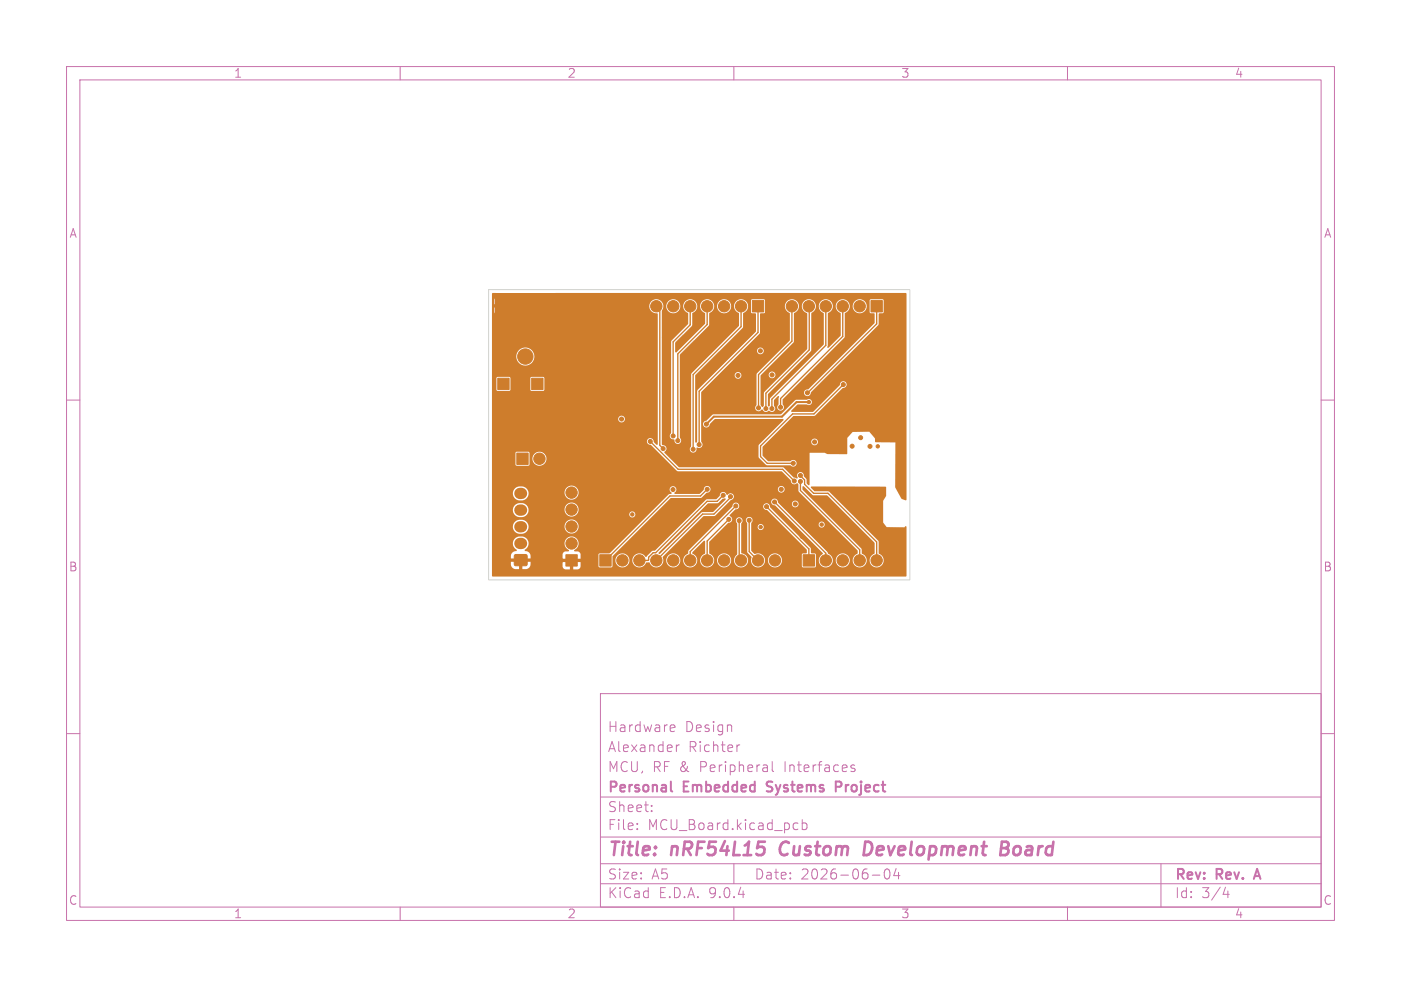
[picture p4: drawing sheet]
<svg xmlns="http://www.w3.org/2000/svg" width="210mm" height="148mm" viewBox="0 0 210 148" stroke-linecap="round" stroke-linejoin="round" font-family="sans-serif">
<g fill="none" stroke="#c872ab" stroke-width=".15">
<path d="M10 10h190v128h-190zM12 12h186v124h-186zM60 10v2M110 10v2M160 10v2M10 60h2M198 60h2M10 110h2M90 104h108v32h-108zM90 119.5h108M100.7 108.7l.4 .1 .1 .3-.7 .1M101.1 109.6l-.4 .1"/>
<path d="M101.4 111.7v1M101.8 111.7l-.3 .1-.1 .2M110.9 111.7l-.3 .1-.1 .2M115.8 114.2v1.3l.2 .2M127.6 115.1l.5 .2 .1 .2-.2 .2-.5-.1M127.6 114.8h.5M198 110h2M60 136v2M90 132.5h108M90 129.5h108M90 125.5h108M95.5 124.3v.1"/>
<path d="M95.5 123.5v.1M97.7 121.6v.1M97.7 120.8v.1M110 136v2M110 129.5v3M119.2 123.4l.4 .1M119.6 124.3l-.4 .1M120.3 123.5l.4-.1 .3 .3v.4l-.2 .2h-.5M120.3 122.9v1.5M130.8 131.2h1.1M132.7 130.5a1.02 1.02 0 0 0 .2 1.3h.1a.91 .91 0 0 0 .3-1.3M134.3 130.2l-.3 1.1h.9"/>
<path d="M134.7 130.8v1M160 136v2M174 129.5v6.5M183.7 133l-.4 1.1h1M184.1 133.6v1"/>
</g>
<path d="M100.6 117.2v1.3l.2 .2M114.9 118.6l.2 .1M115 117.3v.5M126 117.3l-.7-.1v1.5M126 117.9l-.7 .1M188.1 131.4h.7M188.4 130.3l-.5 1.5" fill="none" stroke="#c872ab" stroke-width=".3"/>
<path d="M117.2 126.5a1.27 1.27 0 0 0 0 1.6M130.5 126.3l-.8-.1-.2 2h.4l.5-.3M150.1 127.2h.6M150.2 126.2h.7a.49 .49 0 0 1 .3 .6 .49 .49 0 0 1-.5 .4l.3 .1a.58 .58 0 0 1-.3 .9h-.8z" fill="none" stroke="#c872ab" stroke-width=".4"/>
<g fill="#ce7d2c" stroke="#ce7d2c" stroke-width=".15">
<path d="M120.4 83.2h1.7v1.7h-1.7z"/>
<path d="M79.7 45h1.7v1.7h-1.7z"/>
<path d="M77.5 67.9h1.7v1.7h-1.7z"/>
<path d="M112.8 45.1h1.7v1.7h-1.7z"/>
<path d="M130.6 45.1h1.7v1.7h-1.7z"/>
<path d="M77.7 48.9h2.1v2.1h-2.1z"/>
<path d="M89.9 83.2h1.7v1.7h-1.7z"/>
<path d="M84.8 83.2h1.7v1.7h-1.7z"/>
<path d="M74.6 56.7h1.7v1.7h-1.7z"/>
<path d="M74.6 45h1.7v1.7h-1.7z"/>
<path d="M79.7 56.7h1.7v1.7h-1.7z"/>
<path d="M77.2 83.2h1.8v1.6h-1.8z"/>
<circle cx="123.8" cy="84" r=".85"/>
<circle cx="126.3" cy="84" r=".85"/>
<circle cx="128.9" cy="84" r=".85"/>
<circle cx="131.4" cy="84" r=".85"/>
<circle cx="80.9" cy="68.8" r=".85"/>
<circle cx="111.1" cy="45.9" r=".85"/>
<circle cx="108.5" cy="45.9" r=".85"/>
<circle cx="106" cy="45.9" r=".85"/>
<circle cx="103.5" cy="45.9" r=".85"/>
<circle cx="100.9" cy="45.9" r=".85"/>
<circle cx="98.4" cy="45.9" r=".85"/>
<circle cx="128.9" cy="45.9" r=".85"/>
<circle cx="126.3" cy="45.9" r=".85"/>
<circle cx="123.8" cy="45.9" r=".85"/>
<circle cx="121.2" cy="45.9" r=".85"/>
<circle cx="118.7" cy="45.9" r=".85"/>
<circle cx="78.7" cy="53.5" r="1.15"/>
<circle cx="93.3" cy="84" r=".85"/>
<circle cx="95.8" cy="84" r=".85"/>
<circle cx="98.4" cy="84" r=".85"/>
<circle cx="100.9" cy="84" r=".85"/>
<circle cx="103.5" cy="84" r=".85"/>
<circle cx="106" cy="84" r=".85"/>
<circle cx="108.5" cy="84" r=".85"/>
<circle cx="111.1" cy="84" r=".85"/>
<circle cx="113.6" cy="84" r=".85"/>
<circle cx="116.2" cy="84" r=".85"/>
<circle cx="85.7" cy="81.5" r=".85"/>
<circle cx="85.7" cy="79" r=".85"/>
<circle cx="85.7" cy="76.4" r=".85"/>
<circle cx="85.7" cy="73.9" r=".85"/>
<circle cx="122.9" cy="63.3" r=".3"/>
<circle cx="119.8" cy="65.4" r=".3"/>
<circle cx="129" cy="65.6" r=".3"/>
<circle cx="101.9" cy="48.7" r=".3"/>
<circle cx="104.6" cy="51.4" r=".3"/>
<circle cx="124.7" cy="80" r=".3"/>
<circle cx="110.1" cy="78.9" r=".3"/>
<circle cx="119.8" cy="77.4" r=".3"/>
<circle cx="105" cy="78.8" r=".3"/>
<circle cx="106.7" cy="76.3" r=".3"/>
<circle cx="129" cy="64.1" r=".25"/>
<circle cx="125.8" cy="52.1" r=".3"/>
<circle cx="102.4" cy="51" r=".3"/>
<circle cx="116.5" cy="65.5" r=".3"/>
<circle cx="131.6" cy="66.9" r=".25"/>
<circle cx="120.3" cy="80.5" r=".3"/>
<circle cx="116" cy="79" r=".3"/>
<circle cx="122.5" cy="48.3" r=".3"/>
<circle cx="126.1" cy="66.9" r=".25"/>
<circle cx="121" cy="61.3" r=".3"/>
<circle cx="80.2" cy="84" r=".3"/>
<circle cx="127.7" cy="66.9" r=".3"/>
<circle cx="130.1" cy="48.3" r=".3"/>
<circle cx="116.2" cy="48.3" r=".3"/>
<circle cx="102.6" cy="75.1" r=".3"/>
<circle cx="106.9" cy="51.7" r=".3"/>
<circle cx="120" cy="48.3" r=".3"/>
<circle cx="126.5" cy="77.5" r=".3"/>
<circle cx="110.2" cy="51.6" r=".3"/>
<circle cx="99.6" cy="50.6" r=".3"/>
<circle cx="117.9" cy="65.4" r=".3"/>
<circle cx="125" cy="48.3" r=".3"/>
<circle cx="130.4" cy="66.9" r=".3"/>
<circle cx="84.1" cy="84" r=".3"/>
<circle cx="112.3" cy="60.4" r=".3"/>
<circle cx="121.2" cy="60.3" r=".25"/>
<circle cx="123.2" cy="78.7" r=".25"/>
<circle cx="105.9" cy="63.6" r=".3"/>
<circle cx="93.2" cy="62.8" r=".3"/>
<circle cx="114" cy="79" r=".25"/>
<circle cx="122.1" cy="66.3" r=".3"/>
<circle cx="115.7" cy="56.2" r=".3"/>
<circle cx="114" cy="52.6" r=".3"/>
<circle cx="110.6" cy="56.3" r=".3"/>
<circle cx="119.1" cy="72.1" r=".3"/>
<circle cx="97.5" cy="66.2" r=".3"/>
<circle cx="118.9" cy="69.5" r=".3"/>
<circle cx="126.4" cy="57.7" r=".3"/>
<circle cx="94.8" cy="77.1" r=".25"/>
<circle cx="114.9" cy="76" r=".3"/>
<circle cx="100.9" cy="73.4" r=".3"/>
<circle cx="116.1" cy="75.3" r=".3"/>
<circle cx="110.8" cy="78.1" r=".3"/>
<circle cx="106" cy="73.4" r=".3"/>
<circle cx="110.3" cy="75.9" r=".3"/>
<circle cx="109.2" cy="77.9" r=".3"/>
<circle cx="117" cy="61.1" r=".3"/>
<circle cx="114.8" cy="61.3" r=".3"/>
<circle cx="104.8" cy="66.7" r=".3"/>
<circle cx="119.2" cy="75.6" r=".3"/>
<circle cx="121" cy="58.9" r=".3"/>
<circle cx="103.9" cy="67.4" r=".3"/>
<circle cx="112.3" cy="78" r=".3"/>
<circle cx="101.6" cy="66.1" r=".3"/>
<circle cx="117.1" cy="73.4" r=".3"/>
<circle cx="109.5" cy="74.5" r=".3"/>
<circle cx="113.7" cy="61.2" r=".3"/>
<circle cx="115.7" cy="61.3" r=".3"/>
<circle cx="120" cy="72.2" r=".3"/>
<circle cx="120" cy="71.3" r=".3"/>
<circle cx="108.4" cy="74.3" r=".3"/>
<circle cx="99.4" cy="67.3" r=".3"/>
<circle cx="100.9" cy="65.4" r=".3"/>
</g>
<path d="M77.9 79h.3M77.9 76.5h.3M77.9 74h.3M77.9 81.5h.3" fill="none" stroke="#ce7d2c" stroke-width="1.7"/>
<path d="M121.2 60.3h-1.8l-2.2 2.2h-10.2l-1.1 1.1" fill="none" stroke="#ce7d2c" stroke-width=".3"/>
<g fill="none" stroke="#ce7d2c" stroke-width=".2">
<path d="M98.4 45.9l.5 .5v20.4l.5 .5M103.5 45.9v2.8l-2.6 2.6v14.1M106 45.9v2.8l-4.4 4.4v13M111.1 45.9v3.1l-7.2 7.2v11.2M113.6 45.9v3.9l-8.8 8.9v8M118.7 45.9v5.3l-5 5v5M121.3 45.9v6.6l-6.5 6.5v2.3M123.8 45.9v5.9l-8.1 8.1v1.4M126.3 45.9v4.5l-9.3 9.4v1.3M126.4 57.7l-4.4 4.4h-3.2l-4.8 4.8v1.6l1 1h3.9M131.4 45.9v2.7l-10.4 10.3M97.5 66.2l4.2 4.2h15.6l1.8 1.7"/>
<path d="M106 73.4l-1 1h-4.6l-9.6 9.6M108.4 74.3l-.9 .9h-1.5l-7.7 7.7h-.4l-.7 .7-.1 .4h-1.3M109.2 77.9l-3.2 3.2v2.9M109.5 74.5v.1l-2.5 2.5h-1.7l-6.9 6.9M110.3 75.9l-6.8 6.8v1.3M110.8 78.1v5.7l.3 .2M112.3 78v4.7l1.3 1.3M114.9 76l6.3 6.3v1.7M116.1 75.3l7.7 7.7v1M120 71.3l.6 .7v.6l1.4 1.4h2.1l7.3 7.3v2.7M120 72.2v1.3l8.9 8.9v1.6"/>
</g>
<g fill="#ce7d2c">
<path d="M74.3 43.9h9v8h-9z"/>
<path d="M106.1 75.5h1.4l.8-.7 .4-.1 .1 .1-1.9 2h-1.8l-6.2 6.2h-.2v-.1z"/>
<path d="M73.8 44l.5-.1v.7l-.2 .4v.6h.2v.5h-.2v.7l.2 .3v4.8h9v-8h52.5l.1 31.1h-.2l-.6-.2-.9-1.7v-6.8h-3v-.6l-.9-1-2.5 .1-.8 .9-.1 2.4h-2.9l-.4-.2h-2.2l-.1 4.9-.4-.3v-.6l-.4-.5a.52 .52 0 0 0-.7-.6 .52 .52 0 0 0-.2 .9l-.2 .1-.4-.2-1.7-1.5h-15.5l-2.2-2.3 .3-.5h3.5v.1a.54 .54 0 0 0 .7 .4 .54 .54 0 0 0 .3-.7 .57 .57 0 0 0 .8-.1 .57 .57 0 0 0-.1-.8v-2.7h.3a.52 .52 0 0 0 .5 .6 .52 .52 0 0 0 .5-.5l.8-.8h10.2v.2l-3.6 3.7-.1 1.8 1.3 1.3h3.4a.53 .53 0 0 0 .8 .1 .53 .53 0 0 0 0-.8 .53 .53 0 0 0-.8 .1h-3.3l-.8-.9v-1.3l.8-.8h6.5v.1a.5 .5 0 0 0 .8 .4 .5 .5 0 0 0 0-.9 .5 .5 0 0 0-.8 .4h-6.5l3.8-3.8 3.3-.1 4.2-4.1a.51 .51 0 0 0 .5-.6 .51 .51 0 0 0-.6-.4 .51 .51 0 0 0-.4 .6l-4 4-3.3-.1v-.1l1-1h1.3a.47 .47 0 0 0 .7 0 .47 .47 0 0 0 0-.6 .47 .47 0 0 0-.7-.1l-1.6 .1-2.3 2.1h-10l-1.1 1a.61 .61 0 0 0-.5 .4h-.3v-2.4h8.1v.1a.56 .56 0 0 0 .5 .5 .56 .56 0 0 0 .5-.3l.1 .1a.6 .6 0 0 0 1 .1 .53 .53 0 0 0 .8 0 .53 .53 0 0 0-.1-.8v-.8l.6-.6 .2 .1-.1 1.2a.52 .52 0 0 0 0 .7 .52 .52 0 0 0 .8 0 .52 .52 0 0 0-.2-.8v-.7l1.1-1.1h2.1v.2a.52 .52 0 0 0 .6 .4 .52 .52 0 0 0 .5-.6l10-10 .1-1.8h.6l.1-.1v-1.9l-.1-.1h-1.9v1.9l.1 .2h.6v1.5l-9.9 9.9-.5 .1-.2 .3h-2.1l8.2-8.2 .1-3.7a1.04 1.04 0 0 0 .7-1.1h.4v.2a1.06 1.06 0 0 0 1.6 .8 1.06 1.06 0 0 0 0-1.8 1.06 1.06 0 0 0-1.6 .8h-.4l-.1-.2a1.06 1.06 0 0 0-1.7-.4 1.06 1.06 0 0 0 .4 1.8v3.3l-1.9 1.9-.1-.1 .1-.3v-4.8a1.07 1.07 0 0 0 .6-1.7 1.07 1.07 0 0 0-1.8 0 1.07 1.07 0 0 0 .6 1.7v4.7l-8 8-.1 1.1-.2 .2-.1-.2v-1.7l6.5-6.5v-5.7a1.07 1.07 0 0 0 .5-1.7 1.07 1.07 0 0 0-1.8 .2 1.07 1.07 0 0 0 .7 1.6v5.4l-6.4 6.4-.1 2-.3 .2-.2-.3v-4.4l.1-.1h1.1v.1a.5 .5 0 0 0 .8 .3 .5 .5 0 0 0 0-.8 .5 .5 0 0 0-.8 .4h-1.1l4.9-4.9 .1-4.4a1.07 1.07 0 0 0 .4-1.7 1.07 1.07 0 0 0-1.7 .1 1.07 1.07 0 0 0 .6 1.7v4.1l-5 5v4.6l-.2 .4h-8.1v-2.3l2.6-2.6h2.4a.5 .5 0 0 0 .7 .6 .5 .5 0 0 0 .2-.8 .5 .5 0 0 0-.8 .1l-.1 .1h-2.4l3.6-3.6h2.2a.5 .5 0 0 0 .6 .5 .5 .5 0 0 0 .3-.8 .5 .5 0 0 0-.9 .1v.2h-2.2l2.6-2.6v-2.9l.1-.1h.6l.1-.2v-1.7l-.2-.2h-1.7l-.2 .1v1.9l.1 .1h.6v.1v2.6l-8.8 8.9v7.6l-.2 .2-.1-.1v-10l7.1-7.1 .1-2.2a1.07 1.07 0 0 0 .6-1.7 1.07 1.07 0 0 0-1.8 0 1.07 1.07 0 0 0 .6 1.7v1.9l-7.2 7.2v10.9l-.2 .3h-3.5v-.1a.66 .66 0 0 0-.6-.5l-.1-.1v-1.3h1.2l.2 .5 .5 .1a.53 .53 0 0 0 .7 .6 .53 .53 0 0 0 .1-.9v-12.4l4.3-4.3 .1-1.9a1.14 1.14 0 0 0 .8-1.2h.4v.2a1.06 1.06 0 0 0 1.6 .8 1.06 1.06 0 0 0 0-1.8 1.06 1.06 0 0 0-1.6 .8h-.4l-.1-.2a1.06 1.06 0 0 0-1.8-.4 1.06 1.06 0 0 0 .5 1.8v1.6l-4.4 4.3-.1-.1v-1.4l2.5-2.6 .1-1.9a1.07 1.07 0 0 0 .4-1.7 1.07 1.07 0 0 0-1.7 .1 1.07 1.07 0 0 0 .6 1.7v1.6l-2.5 2.6v13.7l-.2 .4h-1.2v-18.7l.2-.8h.5v.2a1.06 1.06 0 0 0 1.6 .8 1.06 1.06 0 0 0 0-1.8 1.06 1.06 0 0 0-1.6 .8h-.5v-.2a1.06 1.06 0 0 0-1.3-.7 1.06 1.06 0 0 0-.8 1.3 1.06 1.06 0 0 0 1.2 .8l.1 19.7h-.2l-.4-.5a.52 .52 0 0 0-.6-.5 .52 .52 0 0 0-.4 .6 .52 .52 0 0 0 .6 .4l4 4h15.5l1.5 1.4a.62 .62 0 0 0 .9 .4l.2 .1v1.1l8.8 8.8v.6a1.06 1.06 0 0 0-.4 1.6 1.06 1.06 0 0 0 1.7-.1 1.06 1.06 0 0 0-.6-1.6l-.1-.7-8.8-8.8v-.5l.2-.1 1.3 1.4h2.2l7.1 7.1v1.6a1.06 1.06 0 0 0-.6 1.6 1.06 1.06 0 0 0 1.8 .1 1.06 1.06 0 0 0-.6-1.7l-.1-1.9-7.3-7.4h-2.2l-.5-.5v-.3l11.2 .1v1.3l-.4 .8v3.3l.5 .6 2.7 .1 .1-.2 .2 .1v7.4l-62 .1-.2-.2v-3h2.9v.4h1.1v.5h-1.1v.5l.1 .4 .5 .2h.6v-.9h.5v.9h.5a.83 .83 0 0 0 .7-1.1h-1v-.5h1v-.6h4.8v.7h.9v.5h-.9v.7l.2 .2 .2 .2h.7v-.9h.5v.9h.7l.4-.3v-.8h-.9v-.5h.9v-.6h2.7v1.7l.2 .2h1.8l.1-.2v-1h.4v.2a1.06 1.06 0 0 0 1.2 1 1.06 1.06 0 0 0 .9-1.2h.5v.2a1.07 1.07 0 0 0 .9 1 1.07 1.07 0 0 0 1.2-.7h.5a1.06 1.06 0 0 0 1.2 .7 1.06 1.06 0 0 0 .8-1.2h.5v.2a1.06 1.06 0 0 0 1.1 1 1.06 1.06 0 0 0 1-1.2h.4v.2a1.07 1.07 0 0 0 1.8 .7 1.07 1.07 0 0 0-.4-1.8v-.2l1.8-1.7 .1 .1v1.8a1.06 1.06 0 0 0-.7 1.3 1.06 1.06 0 0 0 1.2 .8 1.06 1.06 0 0 0 .9-1.2h.4v.2a1.06 1.06 0 0 0 1.1 1 1.06 1.06 0 0 0 1-1.2h.4v.2a1.06 1.06 0 0 0 1.2 1 1.06 1.06 0 0 0 1-1.1 1.06 1.06 0 0 0-1.1-1v-4.5l.2-.2v-.4h.5l.2 .6v4.3l.7 .7a1.06 1.06 0 0 0 .7 1.6 1.06 1.06 0 0 0 1.3-1.2h.4v.2a1.06 1.06 0 0 0 1.6 .8 1.06 1.06 0 0 0 0-1.8 1.06 1.06 0 0 0-1.6 .8h-.4l-.1-.2a1.18 1.18 0 0 0-1.5-.7l-.5-.4v-3.6h1v.1a.45 .45 0 0 0 .7 .3 .45 .45 0 0 0 0-.7 .45 .45 0 0 0-.7 .3h-1v-.5a.52 .52 0 0 0 0-.9 .52 .52 0 0 0-.8 .3h-.5a.52 .52 0 0 0-.8-.2 .52 .52 0 0 0 0 .8v4.6l-.3 .4-.2 .4h-.4v-.2a1.06 1.06 0 0 0-1.2-.7 1.06 1.06 0 0 0-.9 .9h-.4l-.3-.5-.5-.4v-1.8l2.8-2.8a.57 .57 0 0 0 .6-.4 .57 .57 0 0 0-.3-.7l.9-.9a.5 .5 0 0 0 .5-.5h3.6v.1a.58 .58 0 0 0 .6 .5l5.9 5.9v.5l-.6 .1-.1 .1 .1 1.9h1.9v-2h-.6l-.1-.9-6.1-6a.53 .53 0 0 0-.4-.6 .53 .53 0 0 0-.6 .4h-3.6v-.1a.53 .53 0 0 0-.6-.4 .53 .53 0 0 0-.4 .6l-6.6 6.5-.1 .5a1.16 1.16 0 0 0-.7 .9h-.4l-.1-.2a1.06 1.06 0 0 0-1.1-.7 1.06 1.06 0 0 0-.9 .9h-.5v-.4l6-6.1h1.7l2.2-2.2h6.3v.1a.58 .58 0 0 0 .6 .5l7.1 7.2a1.22 1.22 0 0 0 0 2 1.06 1.06 0 0 0 1.5-1.1h.5v.2a1.06 1.06 0 0 0 1.6 .8 1.06 1.06 0 0 0 0-1.8 1.06 1.06 0 0 0-1.6 .8h-.5l-.2-.5-.5-.4-.1-.2-4.1-4.2h2.8a.45 .45 0 0 0 .6 .5 .45 .45 0 0 0 .2-.7 .45 .45 0 0 0-.8 .1v.1h-2.8l-3.1-3.1h1.9a.51 .51 0 0 0 .6 .6 .51 .51 0 0 0 .3-.8 .51 .51 0 0 0-.9 .2h-1.9l-.2-.2a.51 .51 0 0 0-.4-.5 .51 .51 0 0 0-.6 .4h-6.3l.2-.2a.52 .52 0 0 0 .4-.8 .52 .52 0 0 0-.9 0h-.1a.53 .53 0 0 0-.6-.4 .53 .53 0 0 0-.4 .6l-.5 .5h-1.6l-7.6 7.6-.5 .1-.8 .9a1.12 1.12 0 0 0-1.2-.5 1.12 1.12 0 0 0-.9 .9h-.5v-.2a1.06 1.06 0 0 0-1.1-.7 1.06 1.06 0 0 0-1 .9h-.4v-.5l8.7-8.7h4.5l.9-.8a.59 .59 0 0 0 .6-.6h10.1v.1a.5 .5 0 0 0 .8 .4 .5 .5 0 0 0 0-.9 .5 .5 0 0 0-.8 .4h-10.1v-.1a.53 .53 0 0 0-.7-.3 .53 .53 0 0 0-.3 .6l-.7 .6h-3.6l-.1-.2a.51 .51 0 0 0 .1-.8 .51 .51 0 0 0-.8 0 .51 .51 0 0 0 .3 .8l-.1 .2h-.4l-8.8 8.8-1.5 .1-.2 .2h-2.7l-.2-.5h-.7v-.2a1.06 1.06 0 0 0 .4-1.7 1.06 1.06 0 0 0-1.7 .1 1.06 1.06 0 0 0 .5 1.6l-.1 .2h-.6l-.3 .4h-4.8a.98 .98 0 0 0-.9-.5l.1-.2a1.11 1.11 0 0 0 .4-1.4 1.11 1.11 0 0 0-1.5-.5 1.08 1.08 0 0 0-.7 .9 1.08 1.08 0 0 0 .6 1.1l-.1 .1a.85 .85 0 0 0-.8 .7h-2.9v-4.4h3.2v.2a1.18 1.18 0 0 0 1.3 1 1.18 1.18 0 0 0 1-1.2h5.4v.2a1.06 1.06 0 0 0 1.6 .8 1.06 1.06 0 0 0 0-1.8 1.06 1.06 0 0 0-1.6 .8h-5.4v-.2a1.21 1.21 0 0 0-1.2-.8 1.21 1.21 0 0 0-1.1 1h-3.2v-2.5h3.2v.2a1.18 1.18 0 0 0 1.3 1 1.18 1.18 0 0 0 1-1.3h5.4v.2a1.06 1.06 0 0 0 .8 .9 1.06 1.06 0 0 0 1.1-.3h7.8v.1a.45 .45 0 0 0 .7 .3 .45 .45 0 0 0 0-.7 .45 .45 0 0 0-.7 .3h-7.8a1.06 1.06 0 0 0-.4-1.7 1.06 1.06 0 0 0-1.5 .9h-5.4v-.1a1.21 1.21 0 0 0-1.2-.8 1.21 1.21 0 0 0-1.1 1h-3.2v-2.5h3.2v.2a1.18 1.18 0 0 0 1.3 1 1.18 1.18 0 0 0 1-1.3h5.4v.2a1.06 1.06 0 0 0 1.6 .8 1.06 1.06 0 0 0 0-1.8 1.06 1.06 0 0 0-1.6 .8l-5.4-.1a1.05 1.05 0 0 0-.9-.8 1.12 1.12 0 0 0-1.4 1h-3.2v-6h3.6v1.8l.1 .1h1.8l.2-.1v-1h.4a1.06 1.06 0 0 0 1.4 1.1 1.06 1.06 0 0 0 .4-1.8 1.06 1.06 0 0 0-1.7 .5l-.1 .2h-.4v-.8l-.2-.2h-1.8l-.1 .2h-3.6v-5.1h19v.1a.5 .5 0 0 0 .7 .4 .5 .5 0 0 0 0-.9 .5 .5 0 0 0-.7 .4h-19v-6.1h.7v1.7l.1 .2h2v-1.9h3l.1 1.9h1.8l.2-.1v-1.8l-.1-.2h-1.8l-.2 .2h-3l-.2-.2h-1.7l-.2 .2h-.7v-3.3h3.7a1.36 1.36 0 0 0 1.9 1.3 1.36 1.36 0 0 0 .3-2.3 1.36 1.36 0 0 0-2.2 .8v.2h-3.7z"/>
</g>
<path d="M73.2 43.4h63.2v43.6h-63.2z" fill="none" stroke="#d0d2cd" stroke-width=".15"/>
<g font-size="2.8" fill="#c872ab">
<text x="91" y="128.9">Title:</text>
<text x="100.7" y="128.9">nRF54L15</text>
<text x="117.8" y="128.9">Custom</text>
<text x="131.1" y="128.9">Development</text>
<text x="152.4" y="128.9">Board</text>
</g>
<g font-size="2.1" fill="#c872ab">
<text x="91" y="113">Alexander</text>
<text x="91" y="110">Hardware</text>
<text x="102.7" y="110">Design</text>
<text x="103.2" y="113">Richter</text>
<text x="91" y="119.2">Personal</text>
<text x="91" y="116">MCU, RF &amp;</text>
<text x="102.5" y="119.2">Embedded</text>
<text x="105" y="116">Peripheral</text>
<text x="115.6" y="119.2">Systems</text>
<text x="117.8" y="116">Interfaces</text>
<text x="126.5" y="119.2">Project</text>
<text x="91" y="124.7">File:</text>
<text x="91" y="122">Sheet:</text>
<text x="97.1" y="124.7">MCU_Board.kicad_pcb</text>
<text x="91" y="134.9">KiCad</text>
<text x="91" y="132.1">Size:</text>
<text x="97.7" y="132.1">A5</text>
<text x="98.7" y="134.9">E.D.A.</text>
<text x="106.3" y="134.9">9.0.4</text>
<text x="113" y="132.1">Date:</text>
<text x="120" y="132.1">2026-06-04</text>
<text x="176" y="132.3">Rev:</text>
<text x="176" y="134.9">Id:</text>
<text x="180.1" y="134.9">3/4</text>
<text x="182.4" y="132.3">Rev.</text>
<text x="188.8" y="132.3">A</text>
</g>
<g font-size="1.8" fill="#c872ab">
<text x="35" y="11.9">1</text>
<text x="85" y="11.9">2</text>
<text x="135" y="11.9">3</text>
<text x="185" y="11.9">4</text>
<text x="10.3" y="35.9">A</text>
<text x="198.4" y="35.9">A</text>
<text x="10.2" y="85.9">B</text>
<text x="198.3" y="85.9">B</text>
<text x="10.2" y="135.9">C</text>
<text x="35" y="137.9">1</text>
<text x="85" y="137.9">2</text>
<text x="135" y="137.9">3</text>
<text x="185" y="137.9">4</text>
<text x="198.3" y="135.9">C</text>
</g>
</svg>
